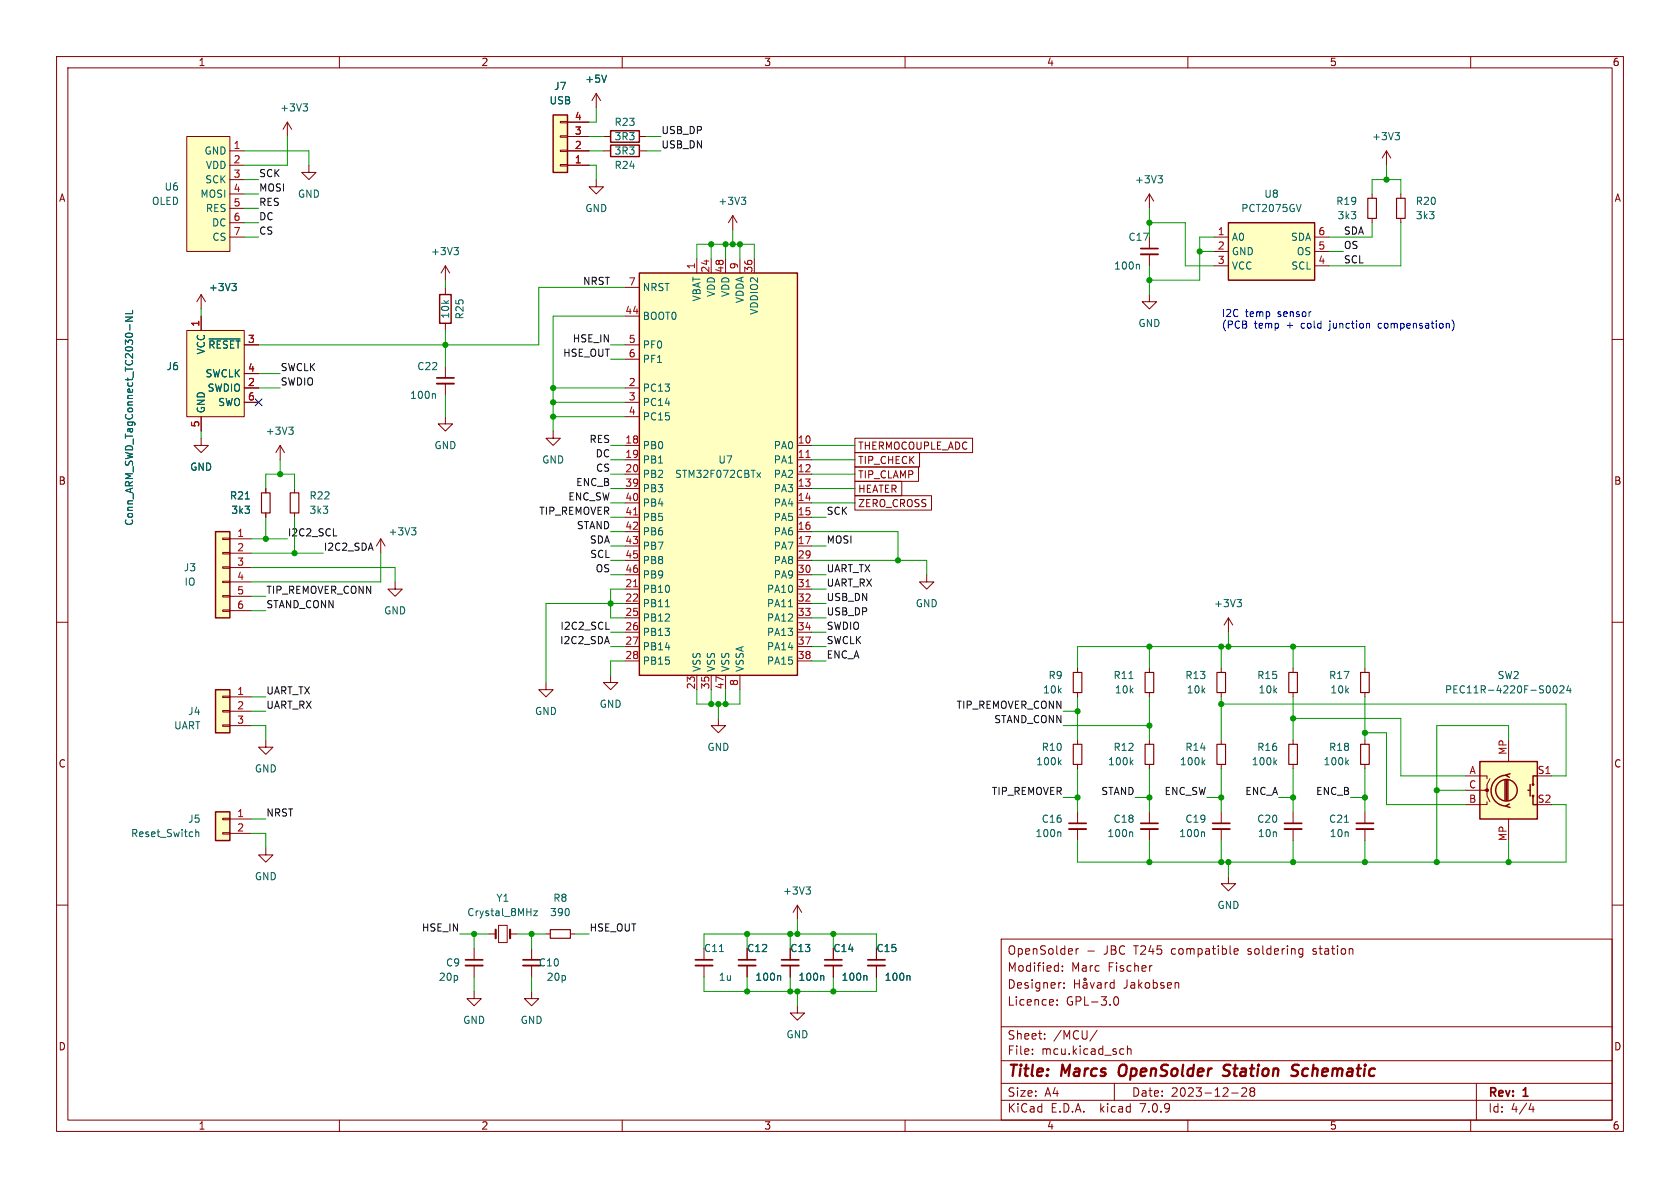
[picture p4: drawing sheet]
<svg xmlns="http://www.w3.org/2000/svg" width="297mm" height="210mm" viewBox="0 0 297 210" stroke-linecap="round" stroke-linejoin="round" font-family="sans-serif">
<g fill="none" stroke="#840000" stroke-width=".18">
<path d="M10 10h277v190h-277zM12 12h273v186h-273zM60 10v2M105.4 16.5l-.8 1.3M105.4 16.5v2.6M105.4 16.5l.8 1.3M110 10v2M160 10v2M210 10v2M260 10v2M33 24.1h7.6v20.4h-7.6zM40.6 26.7h2.6"/>
<path d="M40.6 29.2h2.6M40.6 31.8h2.6M40.6 34.3h2.6M40.6 36.8h2.6M40.6 39.4h2.6M50.8 21.6l-.8 1.3M50.8 21.6v2.5M50.8 21.6l.8 1.3M54.6 29.2v1.3h1.3l-1.3 1.3-1.3-1.3h1.3M99.1 21.5h1.2v.2h-1.2zM99.1 24h1.2v.3h-1.2zM99.1 26.5h1.2v.3h-1.2z"/>
<path d="M99.1 29.1h1.2v.2h-1.2zM100.3 26.7h3.8M100.3 29.2h3.8M100.3 24.1h3.8M100.3 21.6h3.8M105.4 31.8v1.2h1.3l-1.3 1.3-1.3-1.3h1.3M106.7 26.7h1.2M106.7 24.1h1.2M113 26.7h1.3M113 24.1h1.3M129.5 38.1l-.7 1.3M129.5 38.1v2.5"/>
<path d="M129.5 38.1l.8 1.3M203.2 34.3v2.5M203.2 34.3l.8 1.3M203.2 34.3l-.8 1.3M242.6 34.3v.8M242.6 38.6v.8M245.1 26.7l.8 1.2M245.1 26.7v2.5M245.1 26.7l-.8 1.2M247.6 34.3v.8M247.6 38.6v.8M10 60h2"/>
<path d="M33 58.4h10.2v15.3h-10.2zM35.6 52.1l-.8 1.2M35.6 52.1v2.5M35.6 55.9v2.5M35.6 52.1l.7 1.2M40.6 41.9h2.6M78.7 47v2.5M78.7 50.8v1.3M78.7 57.2v1.2M78.7 47l-.7 1.3M78.7 47l.8 1.3M110.5 55.9h2.5"/>
<path d="M110.5 50.8h2.5M123.2 45.7v2.6M125.7 45.7v2.6M128.3 45.7v2.6M130.8 45.7v2.6M133.3 45.7v2.6M203.2 52.1v1.2h1.3l-1.3 1.3-1.3-1.3h1.3M203.2 41.9v2M203.2 45v2M214.6 41.9h2.6M214.6 44.5h2.6M214.6 47h2.6"/>
<path d="M232.4 41.9h2.5M232.4 44.5h2.5M232.4 47h2.5M285 60h2M35.6 77.5v1.2h1.2l-1.2 1.3-1.3-1.3h1.3M35.6 73.7v2.5M43.2 68.6h2.5M43.2 71.1h2.5M43.2 61h2.5M43.2 66h2.5M49.5 78.7l.8 1.3M49.5 78.7v2.6"/>
<path d="M49.5 78.7l-.7 1.3M78.7 73.7v1.2h1.3l-1.3 1.3-1.2-1.3h1.2M78.7 64.8v2M78.7 67.8v2.1M97.8 76.2v1.3h1.3l-1.3 1.2-1.3-1.2h1.3M110.5 78.7h2.5M110.5 68.6h2.5M110.5 71.1h2.5M110.5 73.7h2.5M110.5 61h2.5M110.5 63.5h2.5M141 78.7h2.5"/>
<path d="M151.1 77.5h20.8v2.5h-20.8zM39.4 97.7h1.2v.2h-1.2zM39.4 95.1h1.2v.3h-1.2zM40.6 95.3h3.8M40.6 97.8h3.8M47 86.4v.7M47 90.7v.7M52.1 86.4v.7M52.1 90.7v.7M67.3 95.3l-.8 1.2M67.3 95.3v2.5M67.3 95.3l.8 1.2"/>
<path d="M110.5 81.3h2.5M110.5 83.8h2.5M110.5 86.4h2.5M110.5 88.9h2.5M110.5 91.4h2.5M110.5 94h2.5M110.5 96.5h2.5M110.5 99.1h2.5M141 81.3h2.5M141 83.8h2.5M141 86.4h2.5M141 88.9h2.5"/>
<path d="M141 91.4h2.5M141 94h2.5M141 96.5h2.5M141 99.1h2.5M151.1 82.5h11.3v2.6h-11.3zM151.1 80h11.5v2.6h-11.5zM151.1 85.1h8.3v2.5h-8.3zM151.1 87.6h13.6v2.6h-13.6zM10 110h2M39.4 107.8h1.2v.3h-1.2zM39.4 105.3h1.2v.2h-1.2zM39.4 102.7h1.2v.3h-1.2z"/>
<path d="M39.4 100.2h1.2v.3h-1.2zM40.6 100.3h3.8M40.6 102.9h3.8M40.6 105.4h3.8M40.6 108h3.8M69.8 102.9v1.2h1.3l-1.3 1.3-1.2-1.3h1.2M107.9 119.4v1.3h1.3l-1.3 1.2-1.2-1.2h1.2M110.5 104.1h2.5M110.5 106.7h2.5M110.5 109.2h2.5M110.5 111.8h2.5M110.5 114.3h2.5"/>
<path d="M110.5 116.8h2.5M110.5 101.6h2.5M123.2 119.4v2.5M125.7 119.4v2.5M128.3 119.4v2.5M130.8 119.4v2.5M141 104.1h2.5M141 106.7h2.5M141 109.2h2.5M141 111.8h2.5M141 114.3h2.5M141 116.8h2.5"/>
<path d="M141 101.6h2.5M163.8 101.6v1.3h1.3l-1.3 1.2-1.2-1.2h1.2M190.5 118.1v.8M203.2 118.1v.8M215.9 118.1v.8M217.2 109.2l.7 1.3M217.2 109.2v2.6M217.2 109.2l-.8 1.3M228.6 118.1v.8M241.3 118.1v.8M285 110h2M39.4 128.1h1.2v.3h-1.2z"/>
<path d="M39.4 125.6h1.2v.3h-1.2zM39.4 123.1h1.2v.2h-1.2zM40.6 123.2h3.8M40.6 125.7h3.8M40.6 128.3h3.8M47 130.8v1.3h1.3l-1.3 1.3-1.3-1.3h1.3M96.5 120.7v1.2h1.3l-1.3 1.3-1.3-1.3h1.3M127 127v1.3h1.3l-1.3 1.2-1.3-1.2h1.3M190.5 122.4v.8M190.5 130.8v.8M190.5 135.1v.8M203.2 122.4v.8"/>
<path d="M203.2 130.8v.8M203.2 135.1v.8M215.9 122.4v.8M215.9 130.8v.8M215.9 135.1v.8M228.6 122.4v.8M228.6 130.8v.8M228.6 135.1v.8M241.3 122.4v.8M241.3 130.8v.8M241.3 135.1v.8M259.1 137.2h3.8v.5"/>
<path d="M259.1 139.7h3.8v1l.5 1M263.4 137.7l-.5 1v1h-.5M266.7 133.4v1.2M271.8 137.2h2.5M10 160h2M39.4 147.2h1.2v.2h-1.2zM39.4 144.7h1.2v.2h-1.2zM40.6 144.8h3.8M40.6 147.3h3.8M47 149.9v1.2h1.3l-1.3 1.3-1.3-1.3h1.3M190.5 143.5v2M190.5 146.6v2"/>
<path d="M203.2 143.5v2M203.2 146.6v2M215.9 143.5v2M215.9 146.6v2M217.2 154.9v1.3h1.2l-1.2 1.3-1.3-1.3h1.3M228.6 143.5v2M228.6 146.6v2M241.3 143.5v2M241.3 146.6v2M262.9 141.7v.5h-3.8M266.7 144.8v1.3M285 160h2"/>
<path d="M83.8 175.3v1.2h-1.3l1.3 1.3 1.3-1.3h-1.3M83.8 167.6v2.1M83.8 170.7v2M86.4 165.1h1.2M88.1 163.6h1.6v3h-1.6zM90.2 165.1h1.2M94 175.3v1.2h1.2l-1.2 1.3-1.3-1.3h1.3M94 167.6v2.1M94 170.7v2M96.5 165.1h.8M100.8 165.1h.8M124.5 167.6v2.1"/>
<path d="M124.5 170.7v2M132.1 167.6v2.1M132.1 170.7v2M139.7 167.6v2.1M139.7 170.7v2M141 177.8v1.3h1.2l-1.2 1.2-1.3-1.2h1.3M141 160l.7 1.3M141 160v2.6M141 160l-.8 1.3M147.3 167.6v2.1M147.3 170.7v2M154.9 167.6v2.1"/>
<path d="M154.9 170.7v2M177 166h108v32h-108zM186.9 177.6v.1M186.9 176.8v.1M187 170.7l.1 .1M187.1 170.2v1.5M187.1 171.6l-.1 .1M187.5 173.7h.1M187.8 171.6v.1M187.8 170.8v.1M188.1 174.6v.1M188.1 173.8v.1"/>
<path d="M190 173.2v1.5M190 173.9h.8M190.2 167.7v1M190.7 167.7l-.3 .1-.2 .2M190.8 173.2v1.5M191.5 173.8h.6l.1 .9M192.2 174.1h-.5a.29 .29 0 0 0-.2 .3 .29 .29 0 0 0 .2 .3l.5-.1M192.3 168.1h1.2M192.7 173.7l.4 1 .4-1M194 173.8h.6l.1 .9M194.7 174.1h-.5a.29 .29 0 0 0-.2 .3 .29 .29 0 0 0 .2 .3l.5-.1M195.4 173.7v1"/>
<path d="M195.8 173.7l-.3 .1-.1 .2M197 173.8l-.5-.1-.3 .3v.4l.2 .2h.6M197 173.2v1.5M197 176.3l.2-.1a.81 .81 0 0 1 .6 .6 .81 .81 0 0 1-.3 .8l-.1 .1a.81 .81 0 0 1-.4-1.4zM203.5 170.7h.2M208.2 173.7l.2 .2v.8M218.2 168.2l.7-.1-.1-.3-.4-.1-.2 .2v.7h.6M229.9 167.7l.4 .1M230.3 168.6l-.4 .1M230.3 167.7v1.2l-.3 .3M60 198v2M110 198v2"/>
<path d="M160 198v2M177 194.5h108M177 191.5h108M177 187.5h108M177 181.5h108M182.5 186.3v.1M182.5 185.5v.1M184.7 183.6v.1M184.7 182.8v.1M194 182.1l-1.3 2M197 191.5v3M198.2 185.4l.5 .1"/>
<path d="M198.7 186.3l-.5 .1M199.3 185.5l.2-.1 .4 .1 .1 .9M199.3 184.9v1.5M210 198v2M217.7 193.2h1.2M219.5 192.4l.6-.1 .2 .1 .1 .3-.9 1.1h.9M221.2 192.9l-.2-.2 .2-.4 .5 .1 .1 .2-.3 .3M221.2 192.9l-.2 .3v.3l.2 .3 .5-.1 .1-.2-.1-.4-.2-.2M221.2 192.9h.3M260 198v2M261 191.5v6.5M270.7 195l-.4 1.1h.9"/>
<path d="M271 195.6v1"/>
<circle cx="191.8" cy="173.1" r=".21"/>
</g>
<path d="M198 188.5a1.5 1.5 0 0 0 0 1.6M217.2 190a.85 .85 0 0 1-1 .1M217.3 188.2l-.7 .1a.46 .46 0 0 0-.3 .5 .46 .46 0 0 0 .4 .4l.5 .2M229.6 188.3a.85 .85 0 0 0-1 .1 .45 .45 0 0 0 .2 .8l.3 .1a.49 .49 0 0 1 .4 .5 .49 .49 0 0 1-.5 .4l-.7-.1" fill="none" stroke="#840000" stroke-width=".4"/>
<g fill="none" stroke="#006464" stroke-width=".18">
<path d="M53.6 18.4h.8l-.5 .4M54.1 18.8l.3 .3v.3l-.3 .2M107.2 13.3l-.4 1.2M131.1 34.9h.7l-.4 .5M131.6 35.4l.2 .2v.3l-.2 .2M204.7 31.1h.8l-.4 .4M205.3 31.5l.2 .3v.3l-.2 .2M230 36.1l-.4 1.3M246.6 23.4h.8l-.4 .5M247.2 23.9l.2 .3v.3l-.2 .2M22.2 56.1h1.2l-1.2 .7h1.2M23 57.4v.9"/>
<path d="M23.4 54.8v.6h-1.2M37 59.9h5.4M41 50.1h.8l-.4 .5M41.5 50.6l.3 .2v.3l-.3 .3M80.3 43.8h.7l-.4 .4M80.8 44.2l.2 .3v.3l-.2 .2M201.3 46.7l.1 .2v.7M51 75.5h.8l-.4 .5M51.6 76l.2 .2v.3l-.2 .3M76.8 69.6l.2 .2v.6M43.4 88.2h.7M72.7 93.3h.8l-.4 .5"/>
<path d="M73.3 93.8l.2 .2v.3l-.2 .3M133.8 83.6l.7 .8M134.5 83.6l-.7 .8M117.6 107.3h.8M139.4 107.3h.7M199.6 120h.7M218.7 106h.8l-.5 .5M219.2 106.5l.3 .2v.3l-.3 .3M187.2 134.7l.4 .5M187.6 134.4l-.5 .4M199.9 134.7l.4 .5M200.3 134.4l-.5 .4"/>
<path d="M212.6 134.7l.4 .5M213 134.4l-.5 .4M225.3 134.7l.4 .5M225.7 134.4l-.5 .4M238 134.7l.4 .5M238.4 134.4l-.5 .4M274.7 121.4l.2-.2a.68 .68 0 0 1 .4 .7 .68 .68 0 0 1-.4 .6l-.2-.1-.1-.4zM275.8 121.4l.5-.2 .2 .4-.8 .9h.8M277.3 121.2l-.3 .9h.8M277.6 121.7v.8M34.6 146.6v1.3M34.6 147.2l.2-.1h.3v.8"/>
<path d="M142.5 156.8h.8l-.5 .5M143 157.3l.3 .2v.3l-.3 .3M187.4 147.1l.1 .1v.7M200.1 147.1l.1 .1v.7M212.8 147.1l.1 .1v.7M237.7 145.4h.7M94.3 161h.7l-.7 .9h.7M127.2 168.2h.7M137.8 172.5l.2 .1v.7M145.5 172.5l.1 .1v.7M153.1 172.5l.2 .1v.7M160.7 172.5l.2 .1v.7"/>
</g>
<path d="M87.6 164.3v1.6M90.2 164.3v1.6" fill="none" stroke="#840000" stroke-width=".38"/>
<g fill="#ffffc2" stroke="#ffffc2" stroke-width=".18">
<path d="M33 24.1h7.6v20.4h-7.6z"/>
<path d="M38.1 143.5h2.5v5.1h-2.5z"/>
<path d="M38.1 121.9h2.5v7.6h-2.5z"/>
<path d="M217.2 39.4h15.2v10.1h-15.2z"/>
<path d="M113 48.3h28v71.1h-28z"/>
<path d="M33 58.4h10.2v15.3h-10.2z"/>
<path d="M38.1 94h2.5v15.2h-2.5z"/>
<path d="M261.6 134.6h10.2v10.2h-10.2z"/>
<path d="M97.8 20.3h2.5v10.2h-2.5z"/>
</g>
<g fill="none" stroke="#840000" stroke-width=".25">
<path d="M97.8 20.3h2.5v10.2h-2.5zM107.9 25.7h5.1v2h-5.1zM107.9 23.1h5.1v2h-5.1zM217.2 39.4h15.2v10.1h-15.2zM77.7 52.1h2.1v5.1h-2.1zM113 48.3h28v71.1h-28zM38.1 94h2.5v15.2h-2.5zM38.1 121.9h2.5v7.6h-2.5zM261.6 134.6h10.2v10.2h-10.2zM266.1 137.9v3.6M266.3 137a2.73 2.73 0 0 0-2.7 2.8 2.73 2.73 0 0 0 2.7 2.7M266.3 137.9v3.6"/>
<path d="M266.6 137.9v3.6M267 136.8l-.8 .2 .6 .4M270.1 139.7h.4M270.5 138.7v2M271.8 137.2h-.8v1.5M38.1 143.5h2.5v5.1h-2.5zM266.8 142.1l-.6 .4 .8 .2M271 140.7v1.5h.8"/>
<circle cx="266.3" cy="139.7" r="1.9"/>
<circle cx="271" cy="138.7" r=".13"/>
<circle cx="271" cy="140.7" r=".13"/>
</g>
<g fill="none" stroke="#840000" stroke-width=".33">
<path d="M201.7 45h3M77.2 67.8h3.1M189 146.6h3M201.7 146.6h3M214.4 146.6h3M227.1 146.6h3M239.8 146.6h3M82.3 170.7h3M92.5 170.7h3M122.9 170.7h3.1M130.6 170.7h3M138.2 170.7h3"/>
<path d="M145.8 170.7h3M153.4 170.7h3.1"/>
</g>
<g fill="none" stroke="#840000" stroke-width=".3">
<path d="M201.7 43.9h3M77.2 66.8h3.1M189 145.5h3M201.7 145.5h3M214.4 145.5h3M227.1 145.5h3M239.8 145.5h3M82.3 169.7h3M92.5 169.7h3M122.9 169.7h3.1M130.6 169.7h3M138.2 169.7h3"/>
<path d="M145.8 169.7h3M153.4 169.7h3.1"/>
</g>
<g fill="none" stroke="#840000" stroke-width=".2">
<path d="M241.8 35.1h1.5v3.5h-1.5zM246.9 35.1h1.5v3.5h-1.5zM46.2 87.1h1.6v3.6h-1.6zM51.3 87.1h1.5v3.6h-1.5zM189.7 118.9h1.6v3.5h-1.6zM202.4 118.9h1.6v3.5h-1.6zM215.1 118.9h1.6v3.5h-1.6zM227.8 118.9h1.6v3.5h-1.6zM240.5 118.9h1.6v3.5h-1.6zM189.7 131.6h1.6v3.5h-1.6zM202.4 131.6h1.6v3.5h-1.6zM215.1 131.6h1.6v3.5h-1.6z"/>
<path d="M227.8 131.6h1.6v3.5h-1.6zM240.5 131.6h1.6v3.5h-1.6zM97.3 164.3h3.5v1.6h-3.5z"/>
</g>
<path d="M112 91h.7M142.5 80.9h.7M112 103.7h.7M142.5 103.7h.7" fill="none" stroke="#a90000" stroke-width=".18"/>
<circle cx="262.9" cy="139.7" r=".25" fill="#840000" stroke="#840000" stroke-width=".18"/>
<path d="M58.9 94.7h.6M107.1 111.2h.6" fill="none" stroke="#0f0f0f" stroke-width=".18"/>
<path d="M234.9 58.4h.1M242.1 57.2v.8M243.9 57.2l-.3 .2v.4l.3 .2M256.7 56.6a1.46 1.46 0 0 1 0 1.9" fill="none" stroke="#0000c2" stroke-width=".18"/>
<g fill="none" stroke="#009600" stroke-width=".18">
<path d="M105.4 19.1v2.5h-1.3M43.2 26.7h11.4v2.5M43.2 39.4h2.5M43.2 36.8h2.5M43.2 31.8h2.5M43.2 34.3h2.5M50.8 24.1v5.1h-7.6M104.1 26.7h2.6M104.1 24.1h2.6M104.1 29.2h1.3v2.6M114.3 26.7h2.5M114.3 24.1h2.5"/>
<path d="M203.2 39.4h6.3v7.6h5.1M203.2 36.8v5.1M242.6 39.4v2.5h-7.7M242.6 34.3v-2.5h5v2.5M245.1 29.2v2.6M247.6 39.4v7.6h-12.7M35.6 54.6v1.3M43.2 41.9h2.5M78.7 49.5v1.3M78.7 58.4v6.4M110.5 55.9h-12.7v20.3M110.5 50.8h-15.3v10.2h-49.5"/>
<path d="M123.2 45.7v-2.5h10.1v2.5M125.7 43.2v2.5M128.3 43.2v2.5M129.5 40.6v2.6M130.8 43.2v2.5M203.2 47v5.1M212.1 44.5h2.5M214.6 41.9h-2.5v7.6h-8.9M234.9 44.5h2.6M35.6 76.2v1.3M45.7 68.6h3.8M45.7 66h3.8"/>
<path d="M78.7 69.9v3.8M97.8 73.7h12.7M97.8 71.1h12.7M97.8 68.6h12.7M107.9 61h2.6M107.9 78.7h2.6M107.9 63.5h2.6M143.5 78.7h7.6M44.4 95.3h6.4M44.4 97.8h12.7M47 86.4v-2.6h5.1v2.6M47 91.4v3.9"/>
<path d="M49.5 81.3v2.5M52.1 91.4v6.4M67.3 97.8v5.1h-22.9M107.9 83.8h2.6M107.9 99.1h2.6M107.9 96.5h2.6M107.9 88.9h2.6M107.9 86.4h2.6M107.9 91.4h2.6M107.9 81.3h2.6M107.9 94h2.6M143.5 83.8h7.6"/>
<path d="M143.5 99.1h20.3v2.5M143.5 96.5h2.5M143.5 88.9h7.6M143.5 86.4h7.6M143.5 91.4h2.5M143.5 81.3h7.6M143.5 94h15.2v5.1M44.4 105.4h2.6M44.4 108h2.6M44.4 100.3h25.4v2.6M107.9 114.3h2.6M107.9 111.8h2.6"/>
<path d="M107.9 101.6h2.6M110.5 116.8h-2.6v2.6M110.5 104.1h-2.6v5.1h2.6M110.5 106.7h-14v14M143.5 116.8h2.5M143.5 114.3h2.5M143.5 109.2h2.5M143.5 104.1h2.5M143.5 111.8h2.5M143.5 106.7h2.5M143.5 101.6h2.5M190.5 118.1v-3.8h50.8v3.8"/>
<path d="M203.2 114.3v3.8M215.9 114.3v3.8M217.2 111.8v2.5M228.6 114.3v3.8M44.4 128.3h2.6v2.5M44.4 125.7h2.6M44.4 123.2h2.6M123.2 121.9v2.6h7.6v-2.6M125.7 121.9v2.6M127 124.5v2.5M128.3 121.9v2.6M188 125.7h2.5"/>
<path d="M188 128.3h15.2M190.5 123.2v7.6M190.5 135.9v7.6M203.2 123.2v7.6M203.2 135.9v7.6M215.9 124.5h61v12.7h-2.6M215.9 123.2v7.6M215.9 135.9v7.6M228.6 127h19v10.2h11.5M228.6 123.2v7.6M228.6 135.9v7.6M241.3 123.2v7.6"/>
<path d="M241.3 135.9v7.6M241.3 129.5h3.8v12.7h14M254 139.7h5.1M266.7 130.8v-2.5h-12.7v24.1M44.4 147.3h2.6v2.6M44.4 144.8h2.6M188 141h2.5M200.7 141h2.5M203.2 148.6v3.8M213.4 141h2.5M215.9 148.6v3.8M217.2 152.4v2.5"/>
<path d="M226.1 141h2.5M228.6 148.6v3.8M238.8 141h2.5M241.3 148.6v3.8M266.7 148.6v3.8M274.3 142.2h2.6v10.2h-86.4v-3.8M81.3 165.1h5.1M83.8 165.1v2.5M83.8 172.7v2.6M91.4 165.1h5.1M94 165.1v2.5M94 172.7v2.6"/>
<path d="M101.6 165.1h2.5M124.5 167.6v-2.5h30.4v2.5M124.5 172.7v2.6h30.4v-2.6M132.1 165.1v2.5M132.1 172.7v2.6M139.7 165.1v2.5M139.7 172.7v2.6M141 162.6v2.5M141 175.3v2.5M147.3 165.1v2.5M147.3 172.7v2.6"/>
</g>
<path d="M45.1 70.5l1.2 1.2M46.3 70.5l-1.2 1.2" fill="none" stroke="#000084" stroke-width=".18"/>
<g fill="#009600" stroke="#009600" stroke-width=".18">
<circle cx="128.3" cy="124.5" r=".46"/>
<circle cx="127" cy="124.5" r=".46"/>
<circle cx="125.7" cy="124.5" r=".46"/>
<circle cx="52.1" cy="97.8" r=".46"/>
<circle cx="158.7" cy="99.1" r=".46"/>
<circle cx="107.9" cy="106.7" r=".46"/>
<circle cx="97.8" cy="68.6" r=".46"/>
<circle cx="78.7" cy="61" r=".46"/>
<circle cx="97.8" cy="73.7" r=".46"/>
<circle cx="97.8" cy="71.1" r=".46"/>
<circle cx="132.1" cy="165.1" r=".46"/>
<circle cx="94" cy="165.1" r=".46"/>
<circle cx="83.8" cy="165.1" r=".46"/>
<circle cx="47" cy="95.3" r=".46"/>
<circle cx="49.5" cy="83.8" r=".46"/>
<circle cx="130.8" cy="43.2" r=".46"/>
<circle cx="129.5" cy="43.2" r=".46"/>
<circle cx="125.7" cy="43.2" r=".46"/>
<circle cx="128.3" cy="43.2" r=".46"/>
<circle cx="132.1" cy="175.3" r=".46"/>
<circle cx="139.7" cy="175.3" r=".46"/>
<circle cx="141" cy="165.1" r=".46"/>
<circle cx="139.7" cy="165.1" r=".46"/>
<circle cx="141" cy="175.3" r=".46"/>
<circle cx="147.3" cy="175.3" r=".46"/>
<circle cx="203.2" cy="128.3" r=".46"/>
<circle cx="203.2" cy="141" r=".46"/>
<circle cx="190.5" cy="141" r=".46"/>
<circle cx="203.2" cy="152.4" r=".46"/>
<circle cx="147.3" cy="165.1" r=".46"/>
<circle cx="217.2" cy="152.4" r=".46"/>
<circle cx="215.9" cy="152.4" r=".46"/>
<circle cx="217.2" cy="114.3" r=".46"/>
<circle cx="215.9" cy="114.3" r=".46"/>
<circle cx="228.6" cy="141" r=".46"/>
<circle cx="241.3" cy="141" r=".46"/>
<circle cx="190.5" cy="125.7" r=".46"/>
<circle cx="203.2" cy="114.3" r=".46"/>
<circle cx="241.3" cy="129.5" r=".46"/>
<circle cx="228.6" cy="114.3" r=".46"/>
<circle cx="241.3" cy="152.4" r=".46"/>
<circle cx="228.6" cy="152.4" r=".46"/>
<circle cx="228.6" cy="127" r=".46"/>
<circle cx="215.9" cy="124.5" r=".46"/>
<circle cx="215.9" cy="141" r=".46"/>
<circle cx="203.2" cy="39.4" r=".46"/>
<circle cx="212.1" cy="44.5" r=".46"/>
<circle cx="245.1" cy="31.8" r=".46"/>
<circle cx="203.2" cy="49.5" r=".46"/>
<circle cx="254" cy="139.7" r=".46"/>
<circle cx="254" cy="152.4" r=".46"/>
<circle cx="266.7" cy="152.4" r=".46"/>
</g>
<g font-size="2.8" fill="#840000">
<text x="178" y="190.9">Title:</text>
<text x="187.7" y="190.9">Marcs</text>
<text x="198.6" y="190.9">OpenSolder</text>
<text x="217.9" y="190.9">Station</text>
<text x="230.8" y="190.9">Schematic</text>
</g>
<g font-size="2.1" fill="#840000">
<text x="178" y="172">Modified:</text>
<text x="178" y="169">OpenSolder</text>
<text x="189.4" y="172">Marc</text>
<text x="195.2" y="169">JBC</text>
<text x="196" y="172">Fischer</text>
<text x="200.6" y="169">T245</text>
<text x="207.3" y="169">compatible</text>
<text x="221" y="169">soldering</text>
<text x="232.7" y="169">station</text>
<text x="178" y="178">Licence:</text>
<text x="178" y="175">Designer:</text>
<text x="188.4" y="178">GPL-3.0</text>
<text x="198.7" y="175">Jakobsen</text>
<text x="178" y="184">Sheet:</text>
<text x="186.2" y="184">/MCU/</text>
<text x="178" y="186.7">File:</text>
<text x="184.1" y="186.7">mcu.kicad_sch</text>
<text x="178" y="196.9">KiCad</text>
<text x="178" y="194.1">Size:</text>
<text x="184.7" y="194.1">A4</text>
<text x="185.7" y="196.9">E.D.A.</text>
<text x="194.6" y="196.9">kicad</text>
<text x="200" y="194.1">Date:</text>
<text x="201.8" y="196.9">7.0.9</text>
<text x="207" y="194.1">2023-12-28</text>
<text x="263" y="194.3">Rev:</text>
<text x="263" y="196.9">Id:</text>
<text x="267.1" y="196.9">4/4</text>
<text x="269.4" y="194.3">1</text>
</g>
<g font-size="1.8" fill="#840000">
<text x="35" y="11.9">1</text>
<text x="85" y="11.9">2</text>
<text x="135" y="11.9">3</text>
<text x="185" y="11.9">4</text>
<text x="235" y="11.9">5</text>
<text x="285" y="11.9">6</text>
<text x="10.3" y="35.9">A</text>
<text x="285.3" y="35.9">A</text>
<text x="151.6" y="82.2">TIP_CHECK</text>
<text x="151.6" y="79.7">THERMOCOUPLE_ADC</text>
<text x="10.3" y="85.9">B</text>
<text x="151.6" y="84.8">TIP_CLAMP</text>
<text x="151.6" y="87.3">HEATER</text>
<text x="151.6" y="89.9">ZERO_CROSS</text>
<text x="285.3" y="85.9">B</text>
<text x="10.3" y="135.9">C</text>
<text x="285.3" y="135.9">C</text>
<text x="10.3" y="185.9">D</text>
<text x="285.3" y="185.9">D</text>
<text x="35" y="199.9">1</text>
<text x="85" y="199.9">2</text>
<text x="135" y="199.9">3</text>
<text x="185" y="199.9">4</text>
<text x="235" y="199.9">5</text>
<text x="285" y="199.9">6</text>
</g>
<g font-size="1.8" fill="#006464">
<text x="97.9" y="16.1">J7</text>
<text x="103.4" y="14.8">+5V</text>
<text x="49.4" y="19.9">+3V3</text>
<text x="97.1" y="18.6">USB</text>
<text x="108.5" y="22.5">R23</text>
<text x="36.1" y="27.5">GND</text>
<text x="108.5" y="27.5">3R3</text>
<text x="108.5" y="25">3R3</text>
<text x="242.5" y="25">+3V3</text>
<text x="29" y="33.9">U6</text>
<text x="35.3" y="35.2">MOSI</text>
<text x="36.2" y="32.6">SCK</text>
<text x="36.3" y="30.1">VDD</text>
<text x="52.6" y="35.2">GND</text>
<text x="108.5" y="30.1">R24</text>
<text x="200.6" y="32.6">+3V3</text>
<text x="223.4" y="35.2">U8</text>
<text x="26.8" y="36.4">OLED</text>
<text x="36.3" y="37.7">RES</text>
<text x="37.4" y="40.2">DC</text>
<text x="103.4" y="37.7">GND</text>
<text x="126.9" y="36.4">+3V3</text>
<text x="219.3" y="37.7">PCT2075GV</text>
<text x="236.1" y="36.4">R19</text>
<text x="236.4" y="39">3k3</text>
<text x="250.2" y="39">3k3</text>
<text x="250.2" y="36.4">R20</text>
<text x="37.4" y="42.8">CS</text>
<text x="76.1" y="45.3">+3V3</text>
<text x="196.9" y="47.9">100n</text>
<text x="199.4" y="42.8">C17</text>
<text x="217.7" y="42.8">A0</text>
<text x="217.7" y="45.3">GND</text>
<text x="217.7" y="47.9">VCC</text>
<text x="228.1" y="42.8">SDA</text>
<text x="228.2" y="47.9">SCL</text>
<text x="229.2" y="45.3">OS</text>
<text x="36.8" y="51.7">+3V3</text>
<text x="113.5" y="51.7">NRST</text>
<text x="124.1" y="53.4" transform="rotate(-90 124.1 53.4)">VBAT</text>
<text x="126.6" y="52.6" transform="rotate(-90 126.6 52.6)">VDD</text>
<text x="129.1" y="52.6" transform="rotate(-90 129.1 52.6)">VDD</text>
<text x="131.7" y="53.7" transform="rotate(-90 131.7 53.7)">VDDA</text>
<text x="79.6" y="56.4" transform="rotate(-90 79.6 56.4)">10k</text>
<text x="82.1" y="56.6" transform="rotate(-90 82.1 56.6)">R25</text>
<text x="113.5" y="56.7">BOOT0</text>
<text x="134.2" y="55.7" transform="rotate(-90 134.2 55.7)">VDDIO2</text>
<text x="201.2" y="58">GND</text>
<text x="29.4" y="65.6">J6</text>
<text x="36.4" y="62.8" transform="rotate(-90 36.4 62.8)">VCC</text>
<text x="36.7" y="61.8">~{RESET}</text>
<text x="73.7" y="65.6">C22</text>
<text x="113.5" y="61.8">PF0</text>
<text x="113.5" y="64.4">PF1</text>
<text x="36.2" y="66.9">SWCLK</text>
<text x="36.6" y="69.4">SWDIO</text>
<text x="38.5" y="72">SWO</text>
<text x="72.4" y="70.7">100n</text>
<text x="113.5" y="69.4">PC13</text>
<text x="113.5" y="72">PC14</text>
<text x="36.4" y="73.2" transform="rotate(-90 36.4 73.2)">GND</text>
<text x="46.9" y="77.1">+3V3</text>
<text x="113.5" y="74.5">PC15</text>
<text x="33.5" y="83.4">GND</text>
<text x="76.7" y="79.6">GND</text>
<text x="95.8" y="82.1">GND</text>
<text x="113.5" y="79.6">PB0</text>
<text x="113.5" y="82.1">PB1</text>
<text x="126.9" y="82.1">U7</text>
<text x="136.7" y="79.6">PA0</text>
<text x="136.7" y="82.1">PA1</text>
<text x="40.5" y="88.5">R21</text>
<text x="54.6" y="88.5">R22</text>
<text x="113.5" y="84.7">PB2</text>
<text x="113.5" y="87.2">PB3</text>
<text x="113.5" y="89.8">PB4</text>
<text x="119.2" y="84.7">STM32F072CBTx</text>
<text x="136.7" y="84.7">PA2</text>
<text x="136.7" y="87.2">PA3</text>
<text x="136.7" y="89.8">PA4</text>
<text x="23.7" y="93" transform="rotate(-90 23.7 93)">Conn_ARM_SWD_TagConnect_TC2030-NL</text>
<text x="40.8" y="91">3k3</text>
<text x="54.6" y="91">3k3</text>
<text x="68.6" y="94.8">+3V3</text>
<text x="113.5" y="92.3">PB5</text>
<text x="113.5" y="94.8">PB6</text>
<text x="136.7" y="92.3">PA5</text>
<text x="136.7" y="94.8">PA6</text>
<text x="32.4" y="101.2">J3</text>
<text x="113.5" y="97.4">PB7</text>
<text x="113.5" y="99.9">PB8</text>
<text x="136.7" y="97.4">PA7</text>
<text x="136.7" y="99.9">PA8</text>
<text x="32.5" y="103.7">IO</text>
<text x="113.5" y="105">PB10</text>
<text x="113.5" y="107.5">PB11</text>
<text x="113.5" y="102.5">PB9</text>
<text x="135.5" y="105">PA10</text>
<text x="135.5" y="107.5">PA11</text>
<text x="136.7" y="102.5">PA9</text>
<text x="161.8" y="107.5">GND</text>
<text x="214.5" y="107.5">+3V3</text>
<text x="67.8" y="108.8">GND</text>
<text x="113.5" y="110.1">PB12</text>
<text x="113.5" y="112.6">PB13</text>
<text x="135.5" y="110.1">PA12</text>
<text x="135.5" y="112.6">PA13</text>
<text x="113.5" y="115.2">PB14</text>
<text x="113.5" y="117.7">PB15</text>
<text x="124.1" y="118.9" transform="rotate(-90 124.1 118.9)">VSS</text>
<text x="126.6" y="118.9" transform="rotate(-90 126.6 118.9)">VSS</text>
<text x="129.1" y="118.9" transform="rotate(-90 129.1 118.9)">VSS</text>
<text x="131.7" y="118.9" transform="rotate(-90 131.7 118.9)">VSSA</text>
<text x="135.5" y="115.2">PA14</text>
<text x="135.5" y="117.7">PA15</text>
<text x="105.9" y="125.3">GND</text>
<text x="184.3" y="122.8">10k</text>
<text x="185.3" y="120.2">R9</text>
<text x="196.8" y="120.2">R11</text>
<text x="197" y="122.8">10k</text>
<text x="209.5" y="120.2">R13</text>
<text x="209.7" y="122.8">10k</text>
<text x="222.2" y="120.2">R15</text>
<text x="222.4" y="122.8">10k</text>
<text x="234.9" y="120.2">R17</text>
<text x="235.1" y="122.8">10k</text>
<text x="255.3" y="122.8">PEC11R-4220F-S0024</text>
<text x="264.7" y="120.2">SW2</text>
<text x="30.7" y="129.1">UART</text>
<text x="33.2" y="126.6">J4</text>
<text x="94.5" y="126.6">GND</text>
<text x="45" y="136.8">GND</text>
<text x="125" y="132.9">GND</text>
<text x="183.1" y="135.5">100k</text>
<text x="184.1" y="132.9">R10</text>
<text x="195.8" y="135.5">100k</text>
<text x="196.8" y="132.9">R12</text>
<text x="208.5" y="135.5">100k</text>
<text x="209.5" y="132.9">R14</text>
<text x="221.2" y="135.5">100k</text>
<text x="222.2" y="132.9">R16</text>
<text x="233.9" y="135.5">100k</text>
<text x="234.9" y="132.9">R18</text>
<text x="23.1" y="148.2">Reset_Switch</text>
<text x="33.2" y="145.6">J5</text>
<text x="183" y="148.2">100n</text>
<text x="184.1" y="145.6">C16</text>
<text x="195.7" y="148.2">100n</text>
<text x="196.8" y="145.6">C18</text>
<text x="208.4" y="148.2">100n</text>
<text x="209.5" y="145.6">C19</text>
<text x="222.2" y="145.6">C20</text>
<text x="222.3" y="148.2">10n</text>
<text x="234.9" y="145.6">C21</text>
<text x="235" y="148.2">10n</text>
<text x="45" y="155.8">GND</text>
<text x="87.6" y="159.6">Y1</text>
<text x="97.7" y="159.6">R8</text>
<text x="138.3" y="158.3">+3V3</text>
<text x="215.1" y="160.9">GND</text>
<text x="82.5" y="162.2">Crystal_8MHz</text>
<text x="97.1" y="162.2">390</text>
<text x="77.5" y="173.6">20p</text>
<text x="78.7" y="171">C9</text>
<text x="95.2" y="171">C10</text>
<text x="96.5" y="173.6">20p</text>
<text x="124.4" y="168.5">C11</text>
<text x="127" y="173.6">1u</text>
<text x="132" y="168.5">C12</text>
<text x="133.4" y="173.6">100n</text>
<text x="139.6" y="168.5">C13</text>
<text x="141.1" y="173.6">100n</text>
<text x="147.2" y="168.5">C14</text>
<text x="148.7" y="173.6">100n</text>
<text x="154.8" y="168.5">C15</text>
<text x="156.3" y="173.6">100n</text>
<text x="81.8" y="181.2">GND</text>
<text x="91.9" y="181.2">GND</text>
<text x="138.9" y="183.7">GND</text>
</g>
<g font-size="1.8" fill="#a90000">
<text x="101.5" y="23.9">3</text>
<text x="101.5" y="21.3">4</text>
<text x="41.2" y="26.4">1</text>
<text x="41.2" y="29">2</text>
<text x="101.5" y="29">1</text>
<text x="101.5" y="26.4">2</text>
<text x="41.2" y="31.5">3</text>
<text x="41.2" y="34">4</text>
<text x="41.2" y="36.6">5</text>
<text x="41.2" y="39.1">6</text>
<text x="41.2" y="41.7">7</text>
<text x="215.2" y="41.7">1</text>
<text x="233" y="41.7">6</text>
<text x="122.9" y="47.7" transform="rotate(-90 122.9 47.7)">1</text>
<text x="130.6" y="47.7" transform="rotate(-90 130.6 47.7)">9</text>
<text x="215.2" y="44.2">2</text>
<text x="215.2" y="46.7">3</text>
<text x="233" y="46.7">4</text>
<text x="233" y="44.2">5</text>
<text x="111.1" y="50.5">7</text>
<text x="125.5" y="48.3" transform="rotate(-90 125.5 48.3)">24</text>
<text x="128" y="48.3" transform="rotate(-90 128 48.3)">48</text>
<text x="133.1" y="48.3" transform="rotate(-90 133.1 48.3)">36</text>
<text x="35.3" y="57.9" transform="rotate(-90 35.3 57.9)">1</text>
<text x="110.4" y="55.6">44</text>
<text x="43.7" y="60.7">3</text>
<text x="43.7" y="65.8">4</text>
<text x="111.1" y="60.7">5</text>
<text x="111.1" y="63.2">6</text>
<text x="43.7" y="68.3">2</text>
<text x="43.7" y="70.9">6</text>
<text x="111.1" y="68.3">2</text>
<text x="111.1" y="70.9">3</text>
<text x="35.3" y="75.6" transform="rotate(-90 35.3 75.6)">5</text>
<text x="111.1" y="73.4">4</text>
<text x="110.4" y="78.5">18</text>
<text x="110.4" y="81">19</text>
<text x="110.4" y="83.6">20</text>
<text x="140.9" y="78.5">10</text>
<text x="140.9" y="81">11</text>
<text x="140.9" y="83.6">12</text>
<text x="110.4" y="86.1">39</text>
<text x="110.4" y="88.6">40</text>
<text x="140.9" y="86.1">13</text>
<text x="140.9" y="88.6">14</text>
<text x="41.8" y="95">1</text>
<text x="110.4" y="91.2">41</text>
<text x="110.4" y="93.7">42</text>
<text x="140.9" y="91.2">15</text>
<text x="140.9" y="93.7">16</text>
<text x="41.8" y="97.5">2</text>
<text x="41.8" y="100.1">3</text>
<text x="110.4" y="96.3">43</text>
<text x="110.4" y="98.8">45</text>
<text x="110.4" y="101.3">46</text>
<text x="140.9" y="96.3">17</text>
<text x="140.9" y="98.8">29</text>
<text x="140.9" y="101.3">30</text>
<text x="41.8" y="102.6">4</text>
<text x="41.8" y="105.2">5</text>
<text x="41.8" y="107.7">6</text>
<text x="110.4" y="103.9">21</text>
<text x="110.4" y="106.4">22</text>
<text x="140.9" y="103.9">31</text>
<text x="140.9" y="106.4">32</text>
<text x="110.4" y="109">25</text>
<text x="110.4" y="111.5">26</text>
<text x="140.9" y="109">33</text>
<text x="140.9" y="111.5">34</text>
<text x="110.4" y="114">27</text>
<text x="110.4" y="116.6">28</text>
<text x="140.9" y="114">37</text>
<text x="140.9" y="116.6">38</text>
<text x="41.8" y="122.9">1</text>
<text x="41.8" y="125.5">2</text>
<text x="122.9" y="122" transform="rotate(-90 122.9 122)">23</text>
<text x="125.5" y="122" transform="rotate(-90 125.5 122)">35</text>
<text x="128" y="122" transform="rotate(-90 128 122)">47</text>
<text x="130.6" y="121.4" transform="rotate(-90 130.6 121.4)">8</text>
<text x="41.8" y="128">3</text>
<text x="259.7" y="136.9">A</text>
<text x="266.4" y="133.5" transform="rotate(-90 266.4 133.5)">MP</text>
<text x="271.7" y="136.9">S1</text>
<text x="259.6" y="142">B</text>
<text x="259.6" y="139.4">C</text>
<text x="271.7" y="142">S2</text>
<text x="41.8" y="144.5">1</text>
<text x="41.8" y="147.1">2</text>
<text x="266.4" y="148.8" transform="rotate(-90 266.4 148.8)">MP</text>
</g>
<g font-size="1.8" fill="#0f0f0f">
<text x="116.8" y="23.8">USB_DP</text>
<text x="116.8" y="26.3">USB_DN</text>
<text x="45.7" y="31.4">SCK</text>
<text x="45.7" y="33.9">MOSI</text>
<text x="45.7" y="39">DC</text>
<text x="45.7" y="41.6">CS</text>
<text x="45.7" y="36.5">RES</text>
<text x="237.5" y="41.6">SDA</text>
<text x="237.5" y="44.1">OS</text>
<text x="237.5" y="46.6">SCL</text>
<text x="103" y="50.5">NRST</text>
<text x="49.5" y="65.7">SWCLK</text>
<text x="99.5" y="63.2">HSE_OUT</text>
<text x="101.2" y="60.6">HSE_IN</text>
<text x="49.5" y="68.2">SWDIO</text>
<text x="104.1" y="78.4">RES</text>
<text x="105.2" y="80.9">DC</text>
<text x="105.3" y="83.5">CS</text>
<text x="100.4" y="88.6">ENC_SW</text>
<text x="101.8" y="86">ENC_B</text>
<text x="50.8" y="94.9">I2C2_SCL</text>
<text x="95.2" y="91.1">TIP_REMOVER</text>
<text x="101.9" y="93.6">STAND</text>
<text x="146" y="91.1">SCK</text>
<text x="57.1" y="97.4">I2C2_SDA</text>
<text x="104.2" y="96.2">SDA</text>
<text x="104.2" y="98.7">SCL</text>
<text x="105.2" y="101.3">OS</text>
<text x="146" y="101.3">UART_TX</text>
<text x="146" y="96.2">MOSI</text>
<text x="47" y="107.6">STAND_CONN</text>
<text x="47" y="105.1">TIP_REMOVER_CONN</text>
<text x="146" y="106.3">USB_DN</text>
<text x="146" y="103.8">UART_RX</text>
<text x="98.9" y="114">I2C2_SDA</text>
<text x="99" y="111.4">I2C2_SCL</text>
<text x="146" y="111.4">SWDIO</text>
<text x="146" y="114">SWCLK</text>
<text x="146" y="108.9">USB_DP</text>
<text x="146" y="116.5">ENC_A</text>
<text x="47" y="122.8">UART_TX</text>
<text x="47" y="125.4">UART_RX</text>
<text x="169" y="125.4">TIP_REMOVER_CONN</text>
<text x="175.7" y="127.9">STAND_CONN</text>
<text x="175.2" y="140.6">TIP_REMOVER</text>
<text x="194.6" y="140.6">STAND</text>
<text x="205.8" y="140.6">ENC_SW</text>
<text x="220.1" y="140.6">ENC_A</text>
<text x="232.6" y="140.6">ENC_B</text>
<text x="47" y="144.4">NRST</text>
<text x="74.5" y="164.8">HSE_IN</text>
<text x="104.1" y="164.8">HSE_OUT</text>
</g>
<g font-size="1.8" fill="#0000c2">
<text x="215.9" y="56.1">I2C</text>
<text x="215.9" y="58.2">(PCB</text>
<text x="220.2" y="56.1">temp</text>
<text x="221.7" y="58.2">temp</text>
<text x="226" y="56.1">sensor</text>
<text x="227.6" y="58.2">+</text>
<text x="230.3" y="58.2">cold</text>
<text x="235.5" y="58.2">junction</text>
<text x="244.3" y="58.2">compensation)</text>
</g>
</svg>
